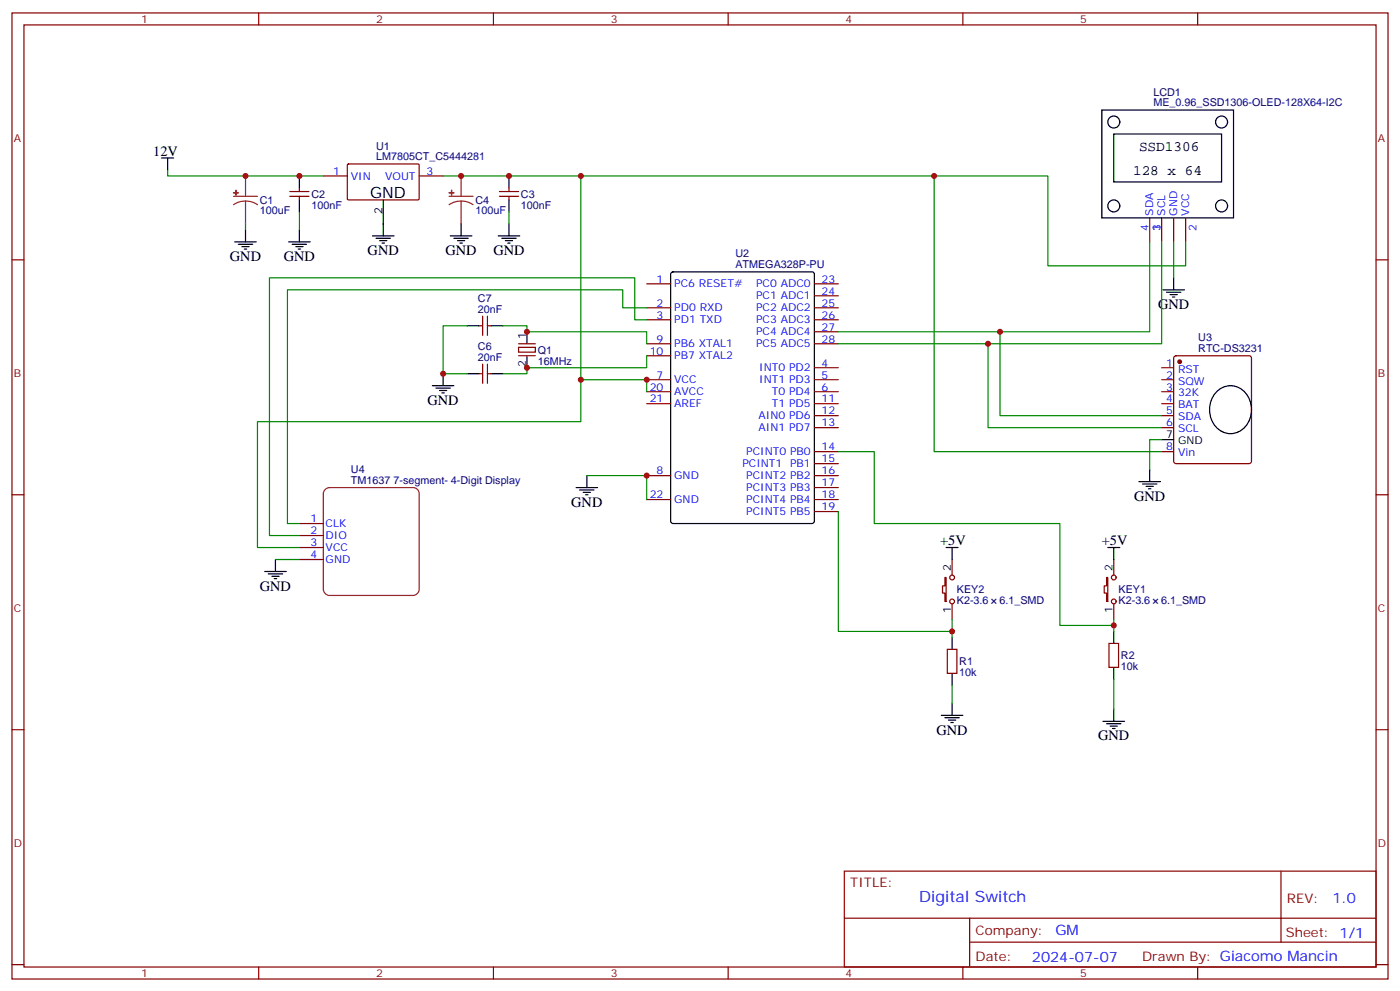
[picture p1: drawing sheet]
<svg xmlns="http://www.w3.org/2000/svg" width="412mm" height="292mm" viewBox="0 0 412 292" stroke-linecap="round" stroke-linejoin="round" font-family="sans-serif">
<g fill="none" stroke="#870000" stroke-width=".35">
<path d="M3.5 3.8h405.4v284.3h-405.4zM7.1 7.3h398.2v277.3h-398.2zM76.2 3.8v3.5M145.3 3.8v3.5M214.5 3.8v3.5M283.6 3.8v3.5M352.8 3.8v3.5M85.4 57.8h5.6M85.4 56.4h5.6M88.2 55.3v1.1M88.2 57.8v1M95.2 51.8h7.1"/>
<path d="M102.4 48.4l.3-.1h20.6l.2 .3-.1 10.1-.3 .1h-20.6l-.2-.3zM123.5 51.8h7M147.1 57.8h5.7M147.1 56.4h5.7M149.9 55.3v1.1M149.9 57.8v1M3.5 76.5h3.6M338.7 64.1v7.1M342.2 64.1v7.1M345.7 64.1v7.1M349.2 64.1v7.1M405.3 76.5h3.6"/>
<path d="M141.1 95.9h1.1M142.2 93.1v5.6M143.6 93.1v5.6M143.6 95.9h1M190.5 83.5h7.1M190.5 90.6h7.1M190.5 94.1h7.1M239.9 83.5h7M239.9 90.6h7M239.9 94.1h7M239.9 87.1h7M239.9 97.6h7"/>
<path d="M141.1 110h1.1M142.2 107.2v5.6M143.6 107.2v5.6M143.6 110h1M152.8 102.2h4.9v1.4h-4.9zM190.5 111.8h7.1M190.5 115.3h7.1M190.5 101.2h7.1M190.5 104.7h7.1M190.5 118.8h7.1M239.9 108.2h7M239.9 111.8h7"/>
<path d="M239.9 115.3h7M239.9 101.2h7M239.9 118.8h7M342.2 108.2h3.5M342.2 111.8h3.5M342.2 115.3h3.5M342.2 118.8h3.5M346 104.9l.4-.2h21.5l.5 .2 .3 .5v30.3l-.3 .5-.5 .3h-21.5l-.5-.3-.2-.5v-30.3zM190.5 140h7.1M239.9 140h7M239.9 122.3h7M239.9 125.9h7"/>
<path d="M239.9 132.9h7M239.9 136.5h7M342.2 122.3h3.5M342.2 125.9h3.5M342.2 132.9h3.5M3.5 145.6h3.6M88.2 154.1h7M88.2 157.6h7M190.5 147h7.1M239.9 143.5h7M239.9 147h7M239.9 150.6h7"/>
<path d="M405.3 145.6h3.6M88.2 161.1h7M88.2 164.7h7M278.3 170h.4v7h-.4v-2.4h-.7v-2.2h.7zM280.5 164.7v4.6M280.5 177.7v4.6M326 170h.3v7h-.3v-2.4h-.7v-2.2h.7zM328.1 164.7v4.6M328.1 177.7v4.6M279 191.1h2.9v7.1h-2.9zM326.7 189.4h2.8v7h-2.8zM3.5 214.8h3.6"/>
<path d="M405.3 214.8h3.6M248.7 256.4h156.6v28.2h-156.6zM377.3 256.4v20.9M248.7 270.2h156.5M285.6 277.3h119.6M285.6 270.2v14.2M3.5 283.9h3.6M76.2 284.6v3.5M145.3 284.6v3.5M214.5 284.6v3.5M283.6 284.6v3.5M352.8 284.6v3.5"/>
<path d="M405.3 283.9h3.6"/>
<circle cx="280.5" cy="170" r=".71"/>
<circle cx="280.5" cy="177" r=".71"/>
<circle cx="328.1" cy="177" r=".71"/>
<circle cx="328.1" cy="170" r=".71"/>
</g>
<g fill="none" stroke="#000" stroke-width=".35">
<path d="M324.6 32.4h38.8v31.7h-38.8zM328.1 39.4h31.7v14.2h-31.7zM47.6 46.5h3.6M49.4 46.5v3.5M88.2 51.8v3.5M88.2 58.8v3.6M112.9 58.8v10.6M149.9 51.8v3.5M149.9 58.8v3.6M69.1 71.2h6.4M70.2 71.9h4.2M71.3 72.6h2.1"/>
<path d="M72 73.3h.7M72.3 67.7v3.5M85 71.2h6.4M86.1 71.9h4.2M87.1 72.6h2.2M87.8 73.3h.7M88.2 67.7v3.5M109.7 69.4h6.4M110.8 70.1h4.2M111.8 70.8h2.1M112.5 71.5h.7M132.6 69.4h6.4"/>
<path d="M133.7 70.1h4.2M134.8 70.8h2.1M135.5 71.5h.7M135.8 65.9v3.5M146.8 69.4h6.3M147.8 70.1h4.2M148.9 70.8h2.1M149.6 71.5h.7M149.9 65.9v3.5M137.6 95.9h3.5M144.6 95.9h3.6M155.2 97.6v3.6"/>
<path d="M197.8 80.2l.5-.2h40.9l.6 .4 .1 73-.5 .6-41.1 .1-.7-.5v-72.9zM342.5 85.3h6.4M343.6 86h4.2M344.7 86.7h2.1M345.4 87.4h.7M345.7 81.8v3.5M127.4 113.5h6.3M128.4 114.2h4.2M129.5 114.9h2.1M130.2 115.6h.7M130.5 110v3.5M137.6 110h3.5"/>
<path d="M144.6 110h3.6M155.2 104.7v3.5M358.4 115.3a5.9 5.9 0 0 1 10 3.2 6.8 6.8 0 0 1-6.8 9.1 7.4 7.4 0 0 1-3.2-12.3zM172.9 140v3.5M338.7 138.2v3.5M342.2 129.4h3.5M169.7 143.5h6.3M170.7 144.2h4.3M171.8 144.9h2.1M172.5 145.6h.7M335.5 141.7h6.3M336.5 142.5h4.3"/>
<path d="M337.6 143.2h2.1M338.3 143.9h.7M78 168.2h6.3M79 168.9h4.3M80.1 169.6h2.1M80.8 170.3h.7M81.1 164.7v3.5M278.7 161.1h3.5M280.5 161.1v3.6M326.3 161.1h3.5M328.1 161.1v3.6M280.5 187.6v3.5"/>
<path d="M280.5 198.2v3.5M328.1 185.8v3.6M328.1 196.4v3.6M277.3 210.5h6.3M278.3 211.2h4.3M279.4 211.9h2.1M280.1 212.7h.7M280.5 207v3.5M324.9 212.3h6.4M326 213h4.2M327 213.7h2.1M327.7 214.4h.7"/>
<path d="M328.1 208.8v3.5"/>
<circle cx="328.1" cy="35.9" r="1.76"/>
<circle cx="359.8" cy="35.9" r="1.76"/>
<circle cx="328.1" cy="60.6" r="1.76"/>
<circle cx="359.8" cy="60.6" r="1.76"/>
</g>
<path d="M68.8 57.8h7M72.3 59.2l1.9 .2 1.6 .9M72.3 59.2l-1.8 .2-1.7 .9M72.3 51.8v6M72.3 59.2v6.7M132.3 57.8h7M135.8 59.2l1.9 .2 1.6 .9M135.8 59.2l-1.8 .2-1.7 .9M135.8 51.8v6M135.8 59.2v6.7M95.8 144l1.2-.5h24.7a1.76 1.76 0 0 1 1.8 1.8v28.2a1.89 1.89 0 0 1-1.8 1.8h-24.7a1.89 1.89 0 0 1-1.8-1.8v-28.2z" fill="none" stroke="#8c2424" stroke-width=".35"/>
<g fill="#8c2424" stroke="#8c2424" stroke-width=".35">
<path d="M68.8 56.7l1.4 .1z"/>
<path d="M69.5 56v1.4z"/>
<path d="M132.3 56.7l1.4 .1z"/>
<path d="M133 56v1.4z"/>
</g>
<circle cx="347.5" cy="106.5" r=".53" fill="#870000" stroke="#870000" stroke-width=".35"/>
<path d="M152.8 101.2h4.9M152.8 104.7h4.9" fill="none" stroke="#871200" stroke-width=".35"/>
<g fill="none" stroke="#008700" stroke-width=".35">
<path d="M49.4 50v1.8h45.8M130.5 51.8h40.6v60h19.4v3.5M171.1 51.8h104.1v81.1h67M275.2 51.8h33.5v26.4h40.5v-7M72.3 65.9v1.8M88.2 62.4v5.3M149.9 62.4v3.5M338.7 71.2v26.4h-44.1M342.2 71.2v30h-51.2M345.7 71.2v10.6M137.6 95.9h-7.1v14.1h7.1M148.2 95.9h7v1.7h35.3v3.6"/>
<path d="M190.5 90.6h-7.1v-5.3h-98.7v68.8h3.5M190.5 94.1h-3.5v-12.3h-107.6v75.8h8.8M246.9 97.6h47.7v24.7h47.6M171.1 111.8v12.3h-95.3v37h12.4M190.5 104.7v3.5h-35.3v1.8h-7M246.9 101.2h44.1v24.7h51.2M172.9 140h17.6v7M246.9 132.9h10.6v21.2h54.7v30h15.9M342.2 129.4h-3.5v8.8M246.9 150.6v35.2h33.6M81.1 164.7h7.1M280.5 182.3v5.3"/>
<path d="M328.1 182.3v3.5M328.1 200v8.8M280.5 201.7v5.3"/>
</g>
<g fill="#c00">
<circle cx="72.3" cy="51.8" r=".88"/>
<circle cx="88.2" cy="51.8" r=".88"/>
<circle cx="135.8" cy="51.8" r=".88"/>
<circle cx="149.9" cy="51.8" r=".88"/>
<circle cx="190.5" cy="140" r=".88"/>
<circle cx="155.2" cy="97.6" r=".88"/>
<circle cx="155.2" cy="108.2" r=".88"/>
<circle cx="130.5" cy="110" r=".88"/>
<circle cx="190.5" cy="111.8" r=".88"/>
<circle cx="171.1" cy="51.8" r=".88"/>
<circle cx="275.2" cy="51.8" r=".88"/>
<circle cx="294.6" cy="97.6" r=".88"/>
<circle cx="291" cy="101.2" r=".88"/>
<circle cx="171.1" cy="111.8" r=".88"/>
<circle cx="280.5" cy="185.8" r=".88"/>
<circle cx="328.1" cy="184.1" r=".88"/>
</g>
<text font-size="4.6" x="109" y="58.1">GND</text>
<text font-size="4.6" fill="#00f" x="270.8" y="265.4">Digital Switch</text>
<g font-size="4.2">
<text x="45.2" y="45.8">12V</text>
<text x="335.5" y="44.4">SSD1306</text>
<text x="333.8" y="51.5">128 x 64</text>
<text x="67.7" y="76.8">GND</text>
<text x="83.6" y="76.8">GND</text>
<text x="108.3" y="75.1">GND</text>
<text x="131.2" y="75.1">GND</text>
<text x="145.3" y="75.1">GND</text>
<text x="341.1" y="90.9">GND</text>
<text x="125.9" y="119.2">GND</text>
<text x="168.3" y="149.2">GND</text>
<text x="334.1" y="147.4">GND</text>
<text x="276.9" y="160.4">+5V</text>
<text x="324.6" y="160.4">+5V</text>
<text x="76.6" y="173.8">GND</text>
<text x="275.9" y="216.2">GND</text>
<text x="323.5" y="217.9">GND</text>
</g>
<g font-size="4.2" fill="#00f">
<text x="392.5" y="265.7">1.0</text>
<text x="310.9" y="275.2">GM</text>
<text x="304" y="283">2024-07-07</text>
</g>
<g font-size="3.9" fill="#800">
<text x="250.5" y="261">TITLE:</text>
<text x="379.1" y="265.7">REV:</text>
<text x="287.4" y="275.2">Company:</text>
<text x="378.7" y="275.8">Sheet: 1/1</text>
<text x="287.4" y="282.9">Date:</text>
<text x="336.4" y="282.9">Drawn By: Giacomo Mancin</text>
</g>
<g font-size="3.2" fill="#800">
<text x="41.6" y="6.8">1</text>
<text x="110.8" y="6.8">2</text>
<text x="179.9" y="6.8">3</text>
<text x="249.1" y="6.8">4</text>
<text x="318.2" y="6.8">5</text>
<text x="4.1" y="41.9">A</text>
<text x="405.9" y="41.9">A</text>
<text x="4.1" y="111.1">B</text>
<text x="405.9" y="111.1">B</text>
<text x="4.1" y="180.2">C</text>
<text x="405.9" y="180.2">C</text>
<text x="4.1" y="249.3">D</text>
<text x="405.9" y="249.3">D</text>
<text x="41.6" y="287.6">1</text>
<text x="110.8" y="287.6">2</text>
<text x="179.9" y="287.6">3</text>
<text x="249.1" y="287.6">4</text>
<text x="318.2" y="287.6">5</text>
</g>
<g font-size="3.2" fill="#000080">
<text x="339.7" y="28.2">LCD1</text>
<text x="339.7" y="31.3">ME_0.96_SSD1306-OLED-128X64-I2C</text>
<text x="110.8" y="47.2">LM7805CT_C5444281</text>
<text x="110.8" y="44">U1</text>
<text x="76.6" y="59.9">C1</text>
<text x="91.7" y="58.3">C2</text>
<text x="140.1" y="59.9">C4</text>
<text x="153.5" y="58.3">C3</text>
<text x="76.6" y="63.1">100uF</text>
<text x="91.7" y="61.4">100nF</text>
<text x="140.1" y="63.1">100uF</text>
<text x="153.5" y="61.4">100nF</text>
<text x="216.6" y="75.8">U2</text>
<text x="216.6" y="79">ATMEGA328P-PU</text>
<text x="140.8" y="88.8">C7</text>
<text x="140.8" y="92">20nF</text>
<text x="353" y="100.3">U3</text>
<text x="140.8" y="106.1">20nF</text>
<text x="140.8" y="102.9">C6</text>
<text x="158.4" y="107.3">16MHz</text>
<text x="158.4" y="104.1">Q1</text>
<text x="353" y="103.5">RTC-DS3231</text>
<text x="103.4" y="142.5">TM1637 7-segment- 4-Digit Display</text>
<text x="103.4" y="139.3">U4</text>
<text x="281.9" y="177.8">K2-3.6</text>
<text x="281.9" y="174.6">KEY2</text>
<text x="294.4" y="177.8">6.1_SMD</text>
<text x="329.5" y="177.8">K2-3.6</text>
<text x="329.5" y="174.6">KEY1</text>
<text x="342" y="177.8">6.1_SMD</text>
<text x="282.6" y="195.8">R1</text>
<text x="330.2" y="197.2">10k</text>
<text x="330.2" y="194">R2</text>
<text x="282.6" y="199">10k</text>
</g>
<g font-size="3.2" fill="#00f">
<text x="98.2" y="51.4">1</text>
<text x="103.4" y="52.8">VIN</text>
<text x="113.5" y="52.8">VOUT</text>
<text x="125.6" y="51.4">3</text>
<text x="339.7" y="63.4" transform="rotate(-90 339.7 63.4)">SDA</text>
<text x="343.3" y="63.4" transform="rotate(-90 343.3 63.4)">SCL</text>
<text x="346.8" y="63.4" transform="rotate(-90 346.8 63.4)">GND</text>
<text x="350.3" y="63.4" transform="rotate(-90 350.3 63.4)">VCC</text>
<text x="338.3" y="67.9" transform="rotate(-90 338.3 67.9)">4</text>
<text x="341.8" y="67.9" transform="rotate(-90 341.8 67.9)">3</text>
<text x="341.8" y="67.9" transform="rotate(-90 341.8 67.9)">1</text>
<text x="352.4" y="67.9" transform="rotate(-90 352.4 67.9)">2</text>
<text x="193.4" y="83.2">1</text>
<text x="242" y="83.2">23</text>
<text x="198.6" y="84.6">PC6 RESET#</text>
<text x="222.7" y="84.6">PC0 ADC0</text>
<text x="222.7" y="88.1">PC1 ADC1</text>
<text x="242" y="86.7">24</text>
<text x="193.4" y="90.2">2</text>
<text x="193.4" y="93.8">3</text>
<text x="198.6" y="91.7">PD0 RXD</text>
<text x="198.6" y="95.2">PD1 TXD</text>
<text x="222.7" y="91.7">PC2 ADC2</text>
<text x="222.7" y="95.2">PC3 ADC3</text>
<text x="242" y="90.2">25</text>
<text x="242" y="93.8">26</text>
<text x="193.4" y="100.8">9</text>
<text x="222.7" y="98.7">PC4 ADC4</text>
<text x="242" y="97.3">27</text>
<text x="242" y="100.8">28</text>
<text x="191.4" y="104.4">10</text>
<text x="198.6" y="102.2">PB6 XTAL1</text>
<text x="198.6" y="105.8">PB7 XTAL2</text>
<text x="222.7" y="102.2">PC5 ADC5</text>
<text x="242" y="107.9">4</text>
<text x="343.5" y="107.9">1</text>
<text x="193.4" y="111.4">7</text>
<text x="198.6" y="112.8">VCC</text>
<text x="223.7" y="109.3">INT0 PD2</text>
<text x="223.7" y="112.8">INT1 PD3</text>
<text x="242" y="111.4">5</text>
<text x="343.5" y="111.4">2</text>
<text x="347" y="109.6">RST</text>
<text x="347" y="113.2">SQW</text>
<text x="191.4" y="114.9">20</text>
<text x="191.4" y="118.5">21</text>
<text x="198.6" y="116.3">AVCC</text>
<text x="198.6" y="119.9">AREF</text>
<text x="227.4" y="116.3">T0 PD4</text>
<text x="227.4" y="119.9">T1 PD5</text>
<text x="242" y="114.9">6</text>
<text x="242" y="118.5">11</text>
<text x="343.5" y="114.9">3</text>
<text x="343.5" y="118.5">4</text>
<text x="347" y="116.7">32K</text>
<text x="223.4" y="123.4">AIN0 PD6</text>
<text x="242" y="122">12</text>
<text x="242" y="125.5">13</text>
<text x="343.5" y="122">5</text>
<text x="343.5" y="125.5">6</text>
<text x="347" y="120.2">BAT</text>
<text x="347" y="123.8">SDA</text>
<text x="223.4" y="126.9">AIN1 PD7</text>
<text x="347" y="127.3">SCL</text>
<text x="218.7" y="137.5">PCINT1</text>
<text x="219.8" y="134">PCINT0 PB0</text>
<text x="232.7" y="137.5">PB1</text>
<text x="242" y="132.6">14</text>
<text x="242" y="136.1">15</text>
<text x="343.5" y="132.6">8</text>
<text x="347" y="134.3">Vin</text>
<text x="193.4" y="139.6">8</text>
<text x="198.6" y="141">GND</text>
<text x="219.8" y="141">PCINT2 PB2</text>
<text x="242" y="139.6">16</text>
<text x="242" y="143.2">17</text>
<text x="191.4" y="146.7">22</text>
<text x="198.6" y="148.1">GND</text>
<text x="219.8" y="144.6">PCINT3 PB3</text>
<text x="219.8" y="148.1">PCINT4 PB4</text>
<text x="242" y="146.7">18</text>
<text x="91.4" y="153.7">1</text>
<text x="95.9" y="155.1">CLK</text>
<text x="219.8" y="151.6">PCINT5 PB5</text>
<text x="242" y="150.2">19</text>
<text x="91.4" y="157.2">2</text>
<text x="91.4" y="160.8">3</text>
<text x="95.9" y="158.7">DIO</text>
<text x="91.4" y="164.3">4</text>
<text x="95.9" y="162.2">VCC</text>
<text x="95.9" y="165.7">GND</text>
</g>
<g font-size="3.2">
<text x="112.5" y="63" transform="rotate(-90 112.5 63)">2</text>
<text x="154.9" y="99.8" transform="rotate(-90 154.9 99.8)">1</text>
<text x="154.9" y="108.1" transform="rotate(-90 154.9 108.1)">2</text>
<text x="343.5" y="129">7</text>
<text x="347" y="130.8">GND</text>
<text x="280.1" y="168.2" transform="rotate(-90 280.1 168.2)">2</text>
<text x="327.7" y="168.2" transform="rotate(-90 327.7 168.2)">2</text>
<text x="280.1" y="180.4" transform="rotate(-90 280.1 180.4)">1</text>
<text x="327.7" y="180.4" transform="rotate(-90 327.7 180.4)">1</text>
</g>
</svg>
